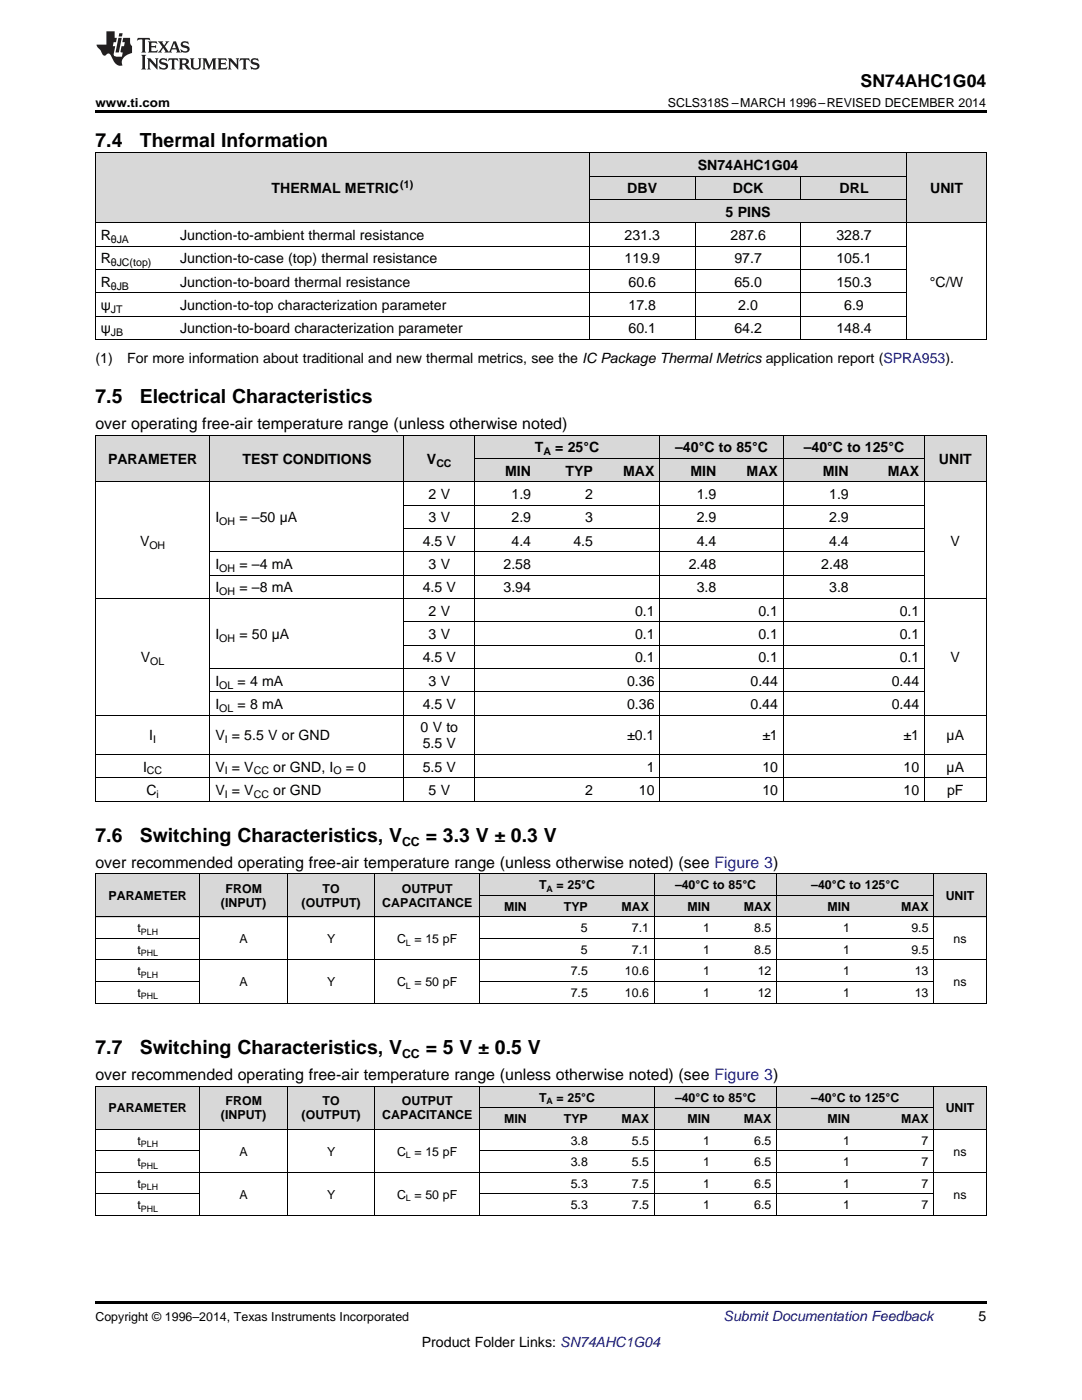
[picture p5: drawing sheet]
<svg xmlns="http://www.w3.org/2000/svg" width="216mm" height="279mm" viewBox="0 0 216 279" stroke-linecap="round" stroke-linejoin="round" font-family="sans-serif">
<g fill="#d8d8d8">
<path d="M19 216.8h20.9v8.6h-20.9z"/>
<path d="M39.9 216.8h17.5v8.6h-17.5z"/>
<path d="M57.4 216.8h17.4v8.6h-17.4z"/>
<path d="M74.8 216.8h20.9v8.6h-20.9z"/>
<path d="M95.7 221.1h10.5v4.3h-10.5z"/>
<path d="M106.2 221.1h12.2v4.3h-12.2z"/>
<path d="M118.4 221.1h12.2v4.3h-12.2z"/>
<path d="M130.6 221.1h12.2v4.3h-12.2z"/>
<path d="M142.8 221.1h12.2v4.3h-12.2z"/>
<path d="M155 221.1h15.7v4.3h-15.7z"/>
<path d="M170.7 221.1h15.7v4.3h-15.7z"/>
<path d="M186.4 216.8h10.4v8.6h-10.4z"/>
<path d="M95.7 216.8h10.5v4.3h-10.5z"/>
<path d="M106.2 216.8h12.2v4.3h-12.2z"/>
<path d="M118.4 216.8h12.2v4.3h-12.2z"/>
<path d="M130.6 216.8h12.2v4.3h-12.2z"/>
<path d="M142.8 216.8h12.2v4.3h-12.2z"/>
<path d="M155 216.8h15.7v4.3h-15.7z"/>
<path d="M170.7 216.8h15.7v4.3h-15.7z"/>
<path d="M19 174.4h20.9v8.6h-20.9z"/>
<path d="M39.9 174.4h17.5v8.6h-17.5z"/>
<path d="M57.4 174.4h17.4v8.6h-17.4z"/>
<path d="M74.8 174.4h20.9v8.6h-20.9z"/>
<path d="M95.7 178.7h10.5v4.3h-10.5z"/>
<path d="M106.2 178.7h12.2v4.3h-12.2z"/>
<path d="M118.4 178.7h12.2v4.3h-12.2z"/>
<path d="M130.6 178.7h12.2v4.3h-12.2z"/>
<path d="M142.8 178.7h12.2v4.3h-12.2z"/>
<path d="M155 178.7h15.7v4.3h-15.7z"/>
<path d="M170.7 178.7h15.7v4.3h-15.7z"/>
<path d="M186.4 174.4h10.4v8.6h-10.4z"/>
<path d="M95.7 174.4h10.5v4.3h-10.5z"/>
<path d="M106.2 174.4h12.2v4.3h-12.2z"/>
<path d="M118.4 174.4h12.2v4.3h-12.2z"/>
<path d="M130.6 174.4h12.2v4.3h-12.2z"/>
<path d="M142.8 174.4h12.2v4.3h-12.2z"/>
<path d="M155 174.4h15.7v4.3h-15.7z"/>
<path d="M170.7 174.4h15.7v4.3h-15.7z"/>
<path d="M19 86.9h22.9v9.3h-22.9z"/>
<path d="M41.9 86.9h38.7v9.3h-38.7z"/>
<path d="M80.6 86.9h14.1v9.3h-14.1z"/>
<path d="M94.7 91.5h12.4v4.7h-12.4z"/>
<path d="M107.1 91.5h12.3v4.7h-12.3z"/>
<path d="M119.4 91.5h12.3v4.7h-12.3z"/>
<path d="M131.7 91.5h12.3v4.7h-12.3z"/>
<path d="M144 91.5h12.4v4.7h-12.4z"/>
<path d="M156.4 91.5h14v4.7h-14z"/>
<path d="M170.4 91.5h14.1v4.7h-14.1z"/>
<path d="M184.5 86.9h12.3v9.3h-12.3z"/>
<path d="M94.7 86.9h12.4v4.6h-12.4z"/>
<path d="M107.1 86.9h12.3v4.6h-12.3z"/>
<path d="M119.4 86.9h12.3v4.6h-12.3z"/>
<path d="M131.7 86.9h12.3v4.6h-12.3z"/>
<path d="M144 86.9h12.4v4.6h-12.4z"/>
<path d="M156.4 86.9h14v4.6h-14z"/>
<path d="M170.4 86.9h14.1v4.6h-14.1z"/>
<path d="M19 30.6h15.9v13.9h-15.9z"/>
<path d="M34.9 30.6h82.7v13.9h-82.7z"/>
<path d="M117.6 39.9h21.1v4.6h-21.1z"/>
<path d="M138.7 39.9h21.2v4.6h-21.2z"/>
<path d="M159.9 39.9h21.1v4.6h-21.1z"/>
<path d="M181 30.6h15.8v13.9h-15.8z"/>
<path d="M117.6 35.2h21.1v4.7h-21.1z"/>
<path d="M138.7 35.2h21.2v4.7h-21.2z"/>
<path d="M159.9 35.2h21.1v4.7h-21.1z"/>
<path d="M117.6 30.6h21.1v4.6h-21.1z"/>
<path d="M138.7 30.6h21.2v4.6h-21.2z"/>
<path d="M159.9 30.6h21.1v4.6h-21.1z"/>
</g>
<g fill="#000">
<path d="M19 22h177.8v.5h-177.8zM19 67.8h.2zM117.5 67.8h.1zM138.6 67.8h.1zM159.8 67.8h.1zM180.9 67.8h.1zM196.7 67.8h.1zM19 159.9h.2zM80.5 159.9h.1zM94.6 159.9h.1zM131.6 159.9h.1zM156.2 159.9h.2z"/>
<path d="M170.3 159.9h.1zM184.4 159.9h.1zM196.7 159.9h.1zM19 200.2h.2zM57.3 200.2h.1zM74.7 200.2h.1zM95.6 200.2h.1zM106.1 200.2h.1zM118.3 200.2h.1zM130.5 200.2h.1zM142.7 200.2h.1zM154.9 200.2h.1z"/>
<path d="M170.6 200.2h.1zM186.3 200.2h.1zM196.7 200.2h.1zM19 259.7h177.8v.5h-177.8z"/>
</g>
<g fill="none" stroke="#000" stroke-width=".2">
<path d="M19 30.5h177.8M19.1 30.5v37.3M117.6 30.5v37.3M117.6 39.8h63.4M117.6 35.2h63.4M138.7 35.2v4.7M159.8 35.2v4.7M180.9 30.5v37.3M196.8 30.5v37.3M19 58.4h162M19 53.8h162M19 49.1h162"/>
<path d="M19 44.5h177.8M138.7 44.5v23.3M159.8 44.5v23.3M19 67.8h177.8M19 63.1h162M19 96.1h177.8M19 86.8h177.8M19.1 86.9v73M41.9 86.9v73M80.6 86.9v73M94.7 86.9v73M94.7 91.5h89.8"/>
<path d="M131.6 86.9v73M156.3 86.9v73M184.4 86.9v73M196.8 86.9v73M19 119.4h177.8M41.9 114.8h142.6M41.9 110.1h142.6M80.6 105.5h103.9M80.6 100.8h103.9M41.9 138.1h142.6M41.9 133.4h142.6M80.6 128.7h103.9"/>
<path d="M80.6 124.1h103.9M19 159.9h177.8M19 155.2h177.8M19 150.5h177.8M19 142.7h177.8M19 174.4h177.8M19.1 174.4v25.8M39.9 174.4v25.8M57.3 174.4v25.8M74.8 174.4v25.8M95.7 174.4v25.8M95.7 178.7h90.7"/>
<path d="M130.5 174.4v25.8M155 174.4v25.8M186.3 174.4v25.8M196.8 174.4v25.8M19 195.9h20.9M19 191.6h177.8M19 187.3h20.9M19 183h177.8M95.7 195.9h90.6M95.7 187.3h90.6M19 216.8h177.8M19 200.2h177.8"/>
<path d="M19.1 216.8v25.8M39.9 216.8v25.8M57.3 216.8v25.8M74.8 216.8v25.8M95.7 216.8v25.8M130.5 216.8v25.8M155 216.8v25.8M186.3 216.8v25.8M196.8 216.8v25.8M19 238.3h20.9M19 234h177.8M19 229.7h20.9"/>
<path d="M19 225.4h177.8M95.7 238.3h90.6M95.7 229.7h90.6M95.7 221.1h90.7M19 242.6h177.8"/>
</g>
<g fill="#231f20">
<path d="M27.5 7.6l-.1 .5 .4-.2h.6v.1v2.1l-.2 .4h1l-.3-.4v-2.1l.1-.1h.5l.5 .2-.2-.5zM29.5 8.3l.2 .3v1.5l-.2 .4h1.8l.2-.6a1.04 1.04 0 0 1-1.3 .2v-.7h.6l.3 .2v-.6l-.3 .2h-.6v-.6l.8-.1 .4 .3-.2-.5zM31.5 8.3l.9 1.1-.9 1.1h.8l-.2-.2 .5-.7 .4 .7-.2 .2h1.5l-.1-.2 .1-.4h.9l.1 .4-.2 .2h1l-.3-.3-.7-1.9h-.5l-.9 2-.8-1 .9-1h-.8l.1 .3-.3 .5-.4-.6 .2-.2zM34.7 8.6l.4 1h-.7zM36.3 8.4a.63 .63 0 0 0-.2 .7 .63 .63 0 0 0 .6 .4l.6 .2 .1 .2a.75 .75 0 0 1-.7 .4 .75 .75 0 0 1-.6-.5l.1 .7 .1-.1a1.11 1.11 0 0 0 1.5-.6 1.13 1.13 0 0 0-1.2-.8l-.1-.4a1.04 1.04 0 0 1 1.2 .2l-.2-.5-.1 .1-.5-.2zM28.2 10.9l.2 .4v2.2l-.2 .4h1l-.3-.4v-2.2l.3-.4zM29.3 11.6l.3 .4v1.5l-.3 .4h.8l-.2-.4v-1.3l1.5 1.7v-1.9l.2-.4h-.7l.2 .4v.9l-1.1-1.3zM32 11.8a.62 .62 0 0 0-.2 .7 .62 .62 0 0 0 .6 .4l.6 .1 .1 .3a.76 .76 0 0 1-.7 .3 .76 .76 0 0 1-.6-.4l.1 .7 .1-.1a1.11 1.11 0 0 0 1.5-.6 1.13 1.13 0 0 0-1.2-.8l-.1-.4a1.04 1.04 0 0 1 1.2 .2l-.2-.6-.1 .1-.5-.1zM33.7 11.6l-.2 .6a.61 .61 0 0 1 .8-.3v1.6l-.2 .4h.9l-.2-.4v-1.6a.63 .63 0 0 1 .8 .3l-.2-.6zM35.6 11.6l.3 .4v1.5l-.3 .4h1l-.2-.2v-.8l.5 .2a.76 .76 0 0 0 1.2 .7l-1-1a.58 .58 0 0 0 .6-.5 .58 .58 0 0 0-.5-.6zM36.4 11.9h.1a.45 .45 0 0 1 .5 .1 .45 .45 0 0 1 .1 .5l-.7 .2zM37.9 11.6l.2 .2a2.17 2.17 0 0 0 .3 1.9 .99 .99 0 0 0 1.6-.6v-1.1l.2-.4h-.7l.2 .2a1.92 1.92 0 0 1-.2 1.8 .6 .6 0 0 1-.9-.5v-1.1l.2-.4zM40.4 11.6l.2 .4v1.5l-.2 .4h.7l-.2-.4v-1.4l.8 1.8 .8-1.8v1.4l-.2 .4h.9l-.2-.4v-1.5l.2-.4h-.8l-.6 1.5-.6-1.5zM43.4 11.6l.2 .4v1.5l-.2 .4h1.8l.2-.6a1.04 1.04 0 0 1-1.3 .1v-.6h.5l.4 .2v-.6l-.4 .2h-.5v-.7h.8l.3 .3-.1-.6zM45.5 11.6l.2 .4v1.5l-.2 .4h.7l-.2-.4v-1.3l1.5 1.7v-1.9l.2-.4h-.7l.2 .4v.9l-1.1-1.3zM47.9 11.6l-.1 .6a.61 .61 0 0 1 .8-.3v1.6l-.3 .4h1l-.3-.4 .1-1.6a.63 .63 0 0 1 .7 .3l-.1-.6zM50.2 11.8a.62 .62 0 0 0-.2 .7 .62 .62 0 0 0 .6 .4l.6 .1 .2 .3a.76 .76 0 0 1-.8 .3 .76 .76 0 0 1-.6-.4l.1 .7 .2-.1a1.11 1.11 0 0 0 1.5-.6 1.13 1.13 0 0 0-1.3-.8l-.1-.4a1.04 1.04 0 0 1 1.2 .2l-.1-.6-.2 .1-.5-.1z"/>
<path d="M21.2 6.3v2.6h-1.9l.1 .4 .7 .9a.91 .91 0 0 0 1 .8 .56 .56 0 0 1 .5-.3 .56 .56 0 0 1 .5 .3l.4 .8a1.53 1.53 0 0 0 1.9 1.2 1.54 1.54 0 0 1 1-2.1l.9-.3v-1.4a1.52 1.52 0 0 1-.3-1.6h-1.4l-.2 .8h.5l-.2 .8h-.4l-.2 1v.2l.4 .1-.2 .8a1.93 1.93 0 0 1-1.6-.3l.3-1.8h-.5l.2-.8h.4l.2-.8h-.4v-1.3zM23.6 7.6l-.6 2.9h.7l.6-2.9zM23.8 6.6l-.1 .7h.6l.2-.7z"/>
</g>
<g font-size="3.9">
<text x="19" y="29.3">7.4</text>
<text x="27.9" y="29.3">Thermal Information</text>
<text x="19" y="80.5">7.5</text>
<text x="27.9" y="80.5">Electrical Characteristics</text>
<text x="19" y="168">7.6</text>
<text x="27.9" y="168">Switching Characteristics, V</text>
<text x="85" y="168">= 3.3 V ± 0.3 V</text>
<text x="19" y="210.4">7.7</text>
<text x="27.9" y="210.4">Switching Characteristics, V</text>
<text x="85" y="210.4">= 5 V ± 0.5 V</text>
</g>
<text font-size="3.5" x="171.7" y="17.3">SN74AHC1G04</text>
<g font-size="3.2">
<text x="19" y="85.6">over operating free-air temperature range (unless otherwise noted)</text>
<text x="19" y="173.1">over recommended operating free-air temperature range (unless otherwise noted) (see Figure 3)</text>
<text x="19" y="215.5">over recommended operating free-air temperature range (unless otherwise noted) (see Figure 3)</text>
</g>
<g font-size="2.8">
<text x="139.2" y="33.9">SN74AHC1G04</text>
<text x="54.2" y="38.6">THERMAL METRIC</text>
<text x="125.2" y="38.6">DBV</text>
<text x="146.2" y="38.6">DCK</text>
<text x="167.5" y="38.6">DRL</text>
<text x="185.6" y="38.6">UNIT</text>
<text x="20.1" y="47.9">R</text>
<text x="35.9" y="47.9">Junction-to-ambient thermal resistance</text>
<text x="124.6" y="47.9">231.3</text>
<text x="144.8" y="43.3">5 PINS</text>
<text x="145.8" y="47.9">287.6</text>
<text x="166.9" y="47.9">328.7</text>
<text x="20.1" y="52.6">R</text>
<text x="35.9" y="52.6">Junction-to-case (top) thermal resistance</text>
<text x="124.6" y="52.6">119.9</text>
<text x="146.5" y="52.6">97.7</text>
<text x="166.9" y="52.6">105.1</text>
<text x="20.1" y="57.2">R</text>
<text x="35.9" y="57.2">Junction-to-board thermal resistance</text>
<text x="125.4" y="57.2">60.6</text>
<text x="146.5" y="57.2">65.0</text>
<text x="166.9" y="57.2">150.3</text>
<text x="185.6" y="57.2">°C/W</text>
<text x="20.1" y="61.9">ψ</text>
<text x="35.9" y="61.9">Junction-to-top characterization parameter</text>
<text x="125.4" y="61.9">17.8</text>
<text x="147.3" y="61.9">2.0</text>
<text x="168.5" y="61.9">6.9</text>
<text x="20.1" y="66.5">ψ</text>
<text x="35.9" y="66.5">Junction-to-board characterization parameter</text>
<text x="125.4" y="66.5">60.1</text>
<text x="146.5" y="66.5">64.2</text>
<text x="166.9" y="66.5">148.4</text>
<text x="19" y="72.4">(1)</text>
<text x="25.4" y="72.4">For more information about traditional and new thermal metrics, see the IC Package Thermal Metrics application report (SPRA953).</text>
<text x="21.6" y="92.6">PARAMETER</text>
<text x="48.4" y="92.6">TEST CONDITIONS</text>
<text x="85.2" y="92.6">V</text>
<text x="100.8" y="94.9">MIN</text>
<text x="106.8" y="90.3">T</text>
<text x="110.8" y="90.3">= 25°C</text>
<text x="112.8" y="94.9">TYP</text>
<text x="124.4" y="94.9">MAX</text>
<text x="134.7" y="90.3">–40°C to 85°C</text>
<text x="137.8" y="94.9">MIN</text>
<text x="149" y="94.9">MAX</text>
<text x="160.4" y="90.3">–40°C to 125°C</text>
<text x="164.2" y="94.9">MIN</text>
<text x="177.2" y="94.9">MAX</text>
<text x="187.4" y="92.6">UNIT</text>
<text x="85.5" y="99.6">2 V</text>
<text x="102.1" y="99.6">1.9</text>
<text x="116.7" y="99.6">2</text>
<text x="139" y="99.6">1.9</text>
<text x="165.5" y="99.6">1.9</text>
<text x="43" y="104.2">I</text>
<text x="47.8" y="104.2">= –50 µA</text>
<text x="85.5" y="104.2">3 V</text>
<text x="102.1" y="104.2">2.9</text>
<text x="116.7" y="104.2">3</text>
<text x="139" y="104.2">2.9</text>
<text x="165.5" y="104.2">2.9</text>
<text x="27.9" y="108.9">V</text>
<text x="43" y="113.6">I</text>
<text x="47.8" y="113.6">= –4 mA</text>
<text x="84.3" y="108.9">4.5 V</text>
<text x="85.5" y="113.6">3 V</text>
<text x="100.5" y="113.6">2.58</text>
<text x="102.1" y="108.9">4.4</text>
<text x="114.4" y="108.9">4.5</text>
<text x="137.4" y="113.6">2.48</text>
<text x="139" y="108.9">4.4</text>
<text x="163.9" y="113.6">2.48</text>
<text x="165.5" y="108.9">4.4</text>
<text x="189.7" y="108.9">V</text>
<text x="43" y="118.2">I</text>
<text x="47.8" y="118.2">= –8 mA</text>
<text x="84.3" y="118.2">4.5 V</text>
<text x="100.5" y="118.2">3.94</text>
<text x="139" y="118.2">3.8</text>
<text x="165.5" y="118.2">3.8</text>
<text x="85.5" y="122.9">2 V</text>
<text x="126.7" y="122.9">0.1</text>
<text x="151.3" y="122.9">0.1</text>
<text x="179.5" y="122.9">0.1</text>
<text x="43" y="127.5">I</text>
<text x="47.8" y="127.5">= 50 µA</text>
<text x="85.5" y="127.5">3 V</text>
<text x="126.7" y="127.5">0.1</text>
<text x="151.3" y="127.5">0.1</text>
<text x="179.5" y="127.5">0.1</text>
<text x="28.1" y="132.2">V</text>
<text x="43" y="136.8">I</text>
<text x="47.4" y="136.8">= 4 mA</text>
<text x="84.3" y="132.2">4.5 V</text>
<text x="85.5" y="136.8">3 V</text>
<text x="125.1" y="136.8">0.36</text>
<text x="126.7" y="132.2">0.1</text>
<text x="149.8" y="136.8">0.44</text>
<text x="151.3" y="132.2">0.1</text>
<text x="177.9" y="136.8">0.44</text>
<text x="179.5" y="132.2">0.1</text>
<text x="189.7" y="132.2">V</text>
<text x="43" y="141.5">I</text>
<text x="47.4" y="141.5">= 8 mA</text>
<text x="84.3" y="141.5">4.5 V</text>
<text x="125.1" y="141.5">0.36</text>
<text x="149.8" y="141.5">0.44</text>
<text x="177.9" y="141.5">0.44</text>
<text x="29.8" y="147.7">I</text>
<text x="43" y="147.7">V = 5.5 V or GND</text>
<text x="83.9" y="146.2">0 V to</text>
<text x="84.3" y="149.3">5.5 V</text>
<text x="125.2" y="147.7">±0.1</text>
<text x="152.1" y="147.7">±1</text>
<text x="180.3" y="147.7">±1</text>
<text x="188.9" y="147.7">µA</text>
<text x="28.5" y="154">I</text>
<text x="43" y="154">V = V</text>
<text x="54.5" y="154">or GND, I</text>
<text x="69" y="154">= 0</text>
<text x="84.3" y="154">5.5 V</text>
<text x="129" y="154">1</text>
<text x="152.1" y="154">10</text>
<text x="180.3" y="154">10</text>
<text x="188.9" y="154">µA</text>
<text x="29.2" y="158.6">C</text>
<text x="43" y="158.6">V = V</text>
<text x="54.5" y="158.6">or GND</text>
<text x="85.5" y="158.6">5 V</text>
<text x="116.7" y="158.6">2</text>
<text x="127.5" y="158.6">10</text>
<text x="152.1" y="158.6">10</text>
<text x="180.3" y="158.6">10</text>
<text x="189" y="158.6">pF</text>
<text x="195.3" y="263.6">5</text>
<text x="84.2" y="268.9">Product Folder Links: SN74AHC1G04</text>
</g>
<text font-size="2.8" fill="#0000c8" x="144.4" y="263.6">Submit Documentation Feedback</text>
<g font-size="2.5">
<text x="19" y="21.4">www.ti.com</text>
<text x="133.3" y="21.4">SCLS318S –MARCH 1996–REVISED DECEMBER 2014</text>
<text x="80.2" y="168.8">CC</text>
<text x="21.7" y="179.6">PARAMETER</text>
<text x="45" y="178.2">FROM</text>
<text x="64.4" y="178.2">TO</text>
<text x="80.2" y="178.2">OUTPUT</text>
<text x="107.6" y="177.4">T</text>
<text x="111.1" y="177.4">= 25°C</text>
<text x="134.7" y="177.4">–40°C to 85°C</text>
<text x="161.9" y="177.4">–40°C to 125°C</text>
<text x="188.7" y="179.6">UNIT</text>
<text x="44.1" y="181">(INPUT)</text>
<text x="60.2" y="181">(OUTPUT)</text>
<text x="76.3" y="181">CAPACITANCE</text>
<text x="100.6" y="181.8">MIN</text>
<text x="112.5" y="181.8">TYP</text>
<text x="124" y="181.8">MAX</text>
<text x="137.2" y="181.8">MIN</text>
<text x="148.4" y="181.8">MAX</text>
<text x="165.1" y="181.8">MIN</text>
<text x="179.8" y="181.8">MAX</text>
<text x="27.4" y="186.1">t</text>
<text x="27.4" y="190.4">t</text>
<text x="47.8" y="188.2">A</text>
<text x="65.3" y="188.2">Y</text>
<text x="79.2" y="188.2">C = 15 pF</text>
<text x="115.9" y="186.1">5</text>
<text x="115.9" y="190.4">5</text>
<text x="126.1" y="186.1">7.1</text>
<text x="126.1" y="190.4">7.1</text>
<text x="140.3" y="186.1">1</text>
<text x="140.3" y="190.4">1</text>
<text x="150.5" y="186.1">8.5</text>
<text x="150.5" y="190.4">8.5</text>
<text x="168.2" y="186.1">1</text>
<text x="168.2" y="190.4">1</text>
<text x="181.9" y="186.1">9.5</text>
<text x="181.9" y="190.4">9.5</text>
<text x="190.3" y="188.2">ns</text>
<text x="27.4" y="194.7">t</text>
<text x="47.8" y="196.8">A</text>
<text x="65.3" y="196.8">Y</text>
<text x="79.2" y="196.8">C = 50 pF</text>
<text x="113.9" y="194.7">7.5</text>
<text x="124.7" y="194.7">10.6</text>
<text x="140.3" y="194.7">1</text>
<text x="151.2" y="194.7">12</text>
<text x="168.2" y="194.7">1</text>
<text x="182.5" y="194.7">13</text>
<text x="190.3" y="196.8">ns</text>
<text x="27.4" y="199">t</text>
<text x="113.9" y="199">7.5</text>
<text x="124.7" y="199">10.6</text>
<text x="140.3" y="199">1</text>
<text x="151.2" y="199">12</text>
<text x="168.2" y="199">1</text>
<text x="182.5" y="199">13</text>
<text x="80.2" y="211.2">CC</text>
<text x="45" y="220.6">FROM</text>
<text x="64.4" y="220.6">TO</text>
<text x="80.2" y="220.6">OUTPUT</text>
<text x="107.6" y="219.9">T</text>
<text x="111.1" y="219.9">= 25°C</text>
<text x="134.7" y="219.9">–40°C to 85°C</text>
<text x="161.9" y="219.9">–40°C to 125°C</text>
<text x="21.7" y="222">PARAMETER</text>
<text x="44.1" y="223.4">(INPUT)</text>
<text x="60.2" y="223.4">(OUTPUT)</text>
<text x="76.3" y="223.4">CAPACITANCE</text>
<text x="100.6" y="224.2">MIN</text>
<text x="112.5" y="224.2">TYP</text>
<text x="124" y="224.2">MAX</text>
<text x="137.2" y="224.2">MIN</text>
<text x="148.4" y="224.2">MAX</text>
<text x="165.1" y="224.2">MIN</text>
<text x="179.8" y="224.2">MAX</text>
<text x="188.7" y="222">UNIT</text>
<text x="27.4" y="228.5">t</text>
<text x="27.4" y="232.8">t</text>
<text x="47.8" y="230.6">A</text>
<text x="65.3" y="230.6">Y</text>
<text x="79.2" y="230.6">C = 15 pF</text>
<text x="113.9" y="228.5">3.8</text>
<text x="113.9" y="232.8">3.8</text>
<text x="126.1" y="228.5">5.5</text>
<text x="126.1" y="232.8">5.5</text>
<text x="140.3" y="228.5">1</text>
<text x="140.3" y="232.8">1</text>
<text x="150.5" y="228.5">6.5</text>
<text x="150.5" y="232.8">6.5</text>
<text x="168.2" y="228.5">1</text>
<text x="168.2" y="232.8">1</text>
<text x="183.9" y="228.5">7</text>
<text x="183.9" y="232.8">7</text>
<text x="190.3" y="230.6">ns</text>
<text x="27.4" y="237.1">t</text>
<text x="47.8" y="239.2">A</text>
<text x="65.3" y="239.2">Y</text>
<text x="79.2" y="239.2">C = 50 pF</text>
<text x="113.9" y="237.1">5.3</text>
<text x="126.1" y="237.1">7.5</text>
<text x="140.3" y="237.1">1</text>
<text x="150.5" y="237.1">6.5</text>
<text x="168.2" y="237.1">1</text>
<text x="183.9" y="237.1">7</text>
<text x="190.3" y="239.2">ns</text>
<text x="27.4" y="241.4">t</text>
<text x="113.9" y="241.4">5.3</text>
<text x="126.1" y="241.4">7.5</text>
<text x="140.3" y="241.4">1</text>
<text x="150.5" y="241.4">6.5</text>
<text x="168.2" y="241.4">1</text>
<text x="183.9" y="241.4">7</text>
<text x="19" y="263.6">Copyright © 1996–2014, Texas Instruments Incorporated</text>
</g>
<g font-size="2.1">
<text x="79.9" y="37.5">(1)</text>
<text x="22.1" y="48.5">θJA</text>
<text x="22.1" y="53.1">θJC(top)</text>
<text x="22.1" y="57.8">θJB</text>
<text x="22.1" y="62.4">JT</text>
<text x="22.1" y="67.1">JB</text>
<text x="87.1" y="93.2">CC</text>
<text x="108.5" y="90.8">A</text>
<text x="43.7" y="104.8">OH</text>
<text x="29.8" y="109.5">OH</text>
<text x="43.7" y="114.1">OH</text>
<text x="43.7" y="118.8">OH</text>
<text x="43.7" y="128.1">OH</text>
<text x="30" y="132.8">OL</text>
<text x="43.7" y="137.4">OL</text>
<text x="43.7" y="142.1">OL</text>
<text x="30.6" y="148.3">I</text>
<text x="44.8" y="148.3">I</text>
<text x="29.3" y="154.6">CC</text>
<text x="44.8" y="154.6">I</text>
<text x="50.6" y="154.6">CC</text>
<text x="66.5" y="154.6">O</text>
<text x="31.2" y="159.2">i</text>
<text x="44.8" y="159.2">I</text>
<text x="50.6" y="159.2">CC</text>
</g>
<g font-size="1.8">
<text x="109" y="177.9">A</text>
<text x="28.1" y="186.5">PLH</text>
<text x="28.1" y="190.9">PHL</text>
<text x="81" y="188.7">L</text>
<text x="28.1" y="195.2">PLH</text>
<text x="81" y="197.3">L</text>
<text x="28.1" y="199.5">PHL</text>
<text x="109" y="220.3">A</text>
<text x="28.1" y="229">PLH</text>
<text x="28.1" y="233.3">PHL</text>
<text x="81" y="231.1">L</text>
<text x="28.1" y="237.6">PLH</text>
<text x="81" y="239.7">L</text>
<text x="28.1" y="241.9">PHL</text>
</g>
</svg>
